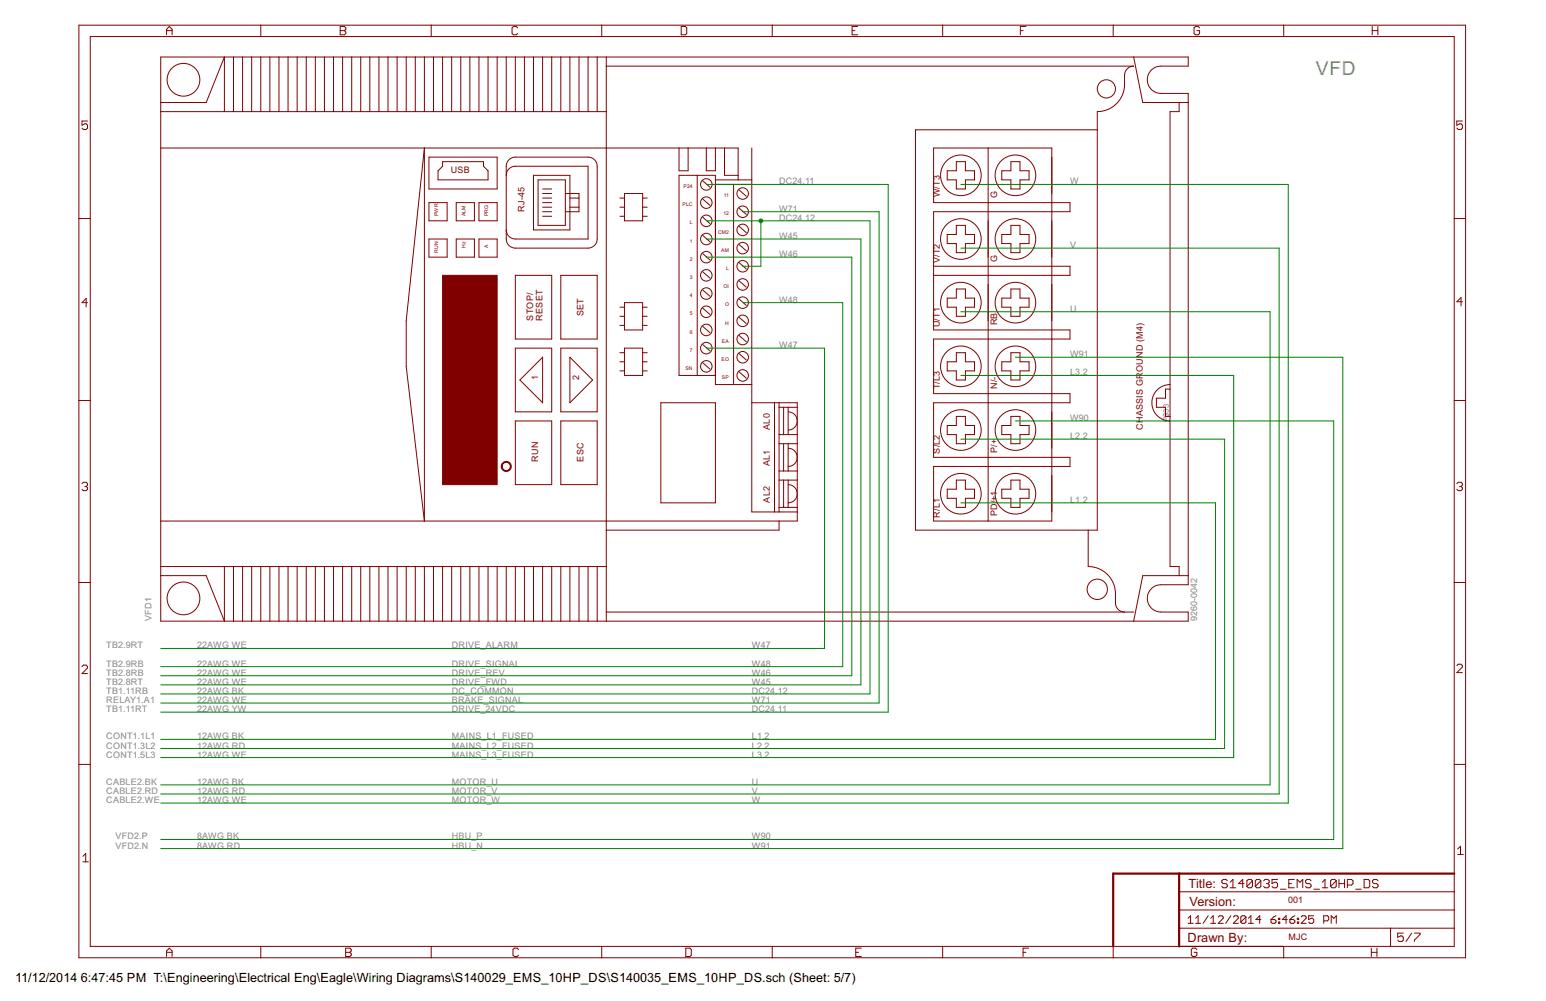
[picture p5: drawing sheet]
<svg xmlns="http://www.w3.org/2000/svg" width="432mm" height="279mm" viewBox="0 0 432 279" stroke-linecap="round" stroke-linejoin="round" font-family="sans-serif">
<g fill="none" stroke="#800000" stroke-width=".28">
<path d="M22 7h387.3v260.3h-387.3zM25.2 10.2h381v254h-381zM44.9 15.9h287v2.6h-7.6a3.8 3.8 0 0 0-3.9 3.8 3.8 3.8 0 0 0 3.9 3.8h7.6v137.1h-7.6a3.8 3.8 0 0 0-3.9 3.8 3.8 3.8 0 0 0 3.9 3.8h7.6v2.6h-287zM46.5 9.7v-1.5l.8-.8 .8 .8v1.5M46.5 8.6h1.6M65.2 15.9v15.3M67.8 15.9v15.3M70.3 15.9v15.3M72.8 7v3.2M72.8 15.9v15.3M75.4 15.9v15.3M77.9 15.9v15.3"/>
<path d="M80.5 15.9v15.3M83 15.9v15.3M85.5 15.9v15.3M88.1 15.9v15.3M90.6 15.9v15.3M93.2 15.9v15.3M95 7.4h1.2l.4 .4v.4l-.4 .4 .4 .3v.4l-.4 .4h-1.2zM95 8.6h1.2M95.7 15.9v15.3M98.2 15.9v15.3M100.8 15.9v15.3M103.3 15.9v15.3"/>
<path d="M105.8 15.9v15.3M108.4 15.9v15.3M110.9 15.9v15.3M113.5 15.9v15.3M116 15.9v15.3M118.5 15.9v15.3M120.4 7v3.2M121.1 15.9v15.3M123.6 15.9v15.3M126.2 15.9v15.3M128.7 15.9v15.3M131.2 15.9v15.3"/>
<path d="M133.8 15.9v15.3M136.3 15.9v15.3M138.9 15.9v15.3M141.4 15.9v15.3M143.9 15.9v15.3M144.6 7.8l-.4-.4h-.8l-.4 .4v1.5l.4 .4h.8l.4-.4M146.5 15.9v15.3M149 15.9v15.3M151.6 15.9v15.3M154.1 15.9v15.3M156.6 15.9v15.3M159.2 15.9v15.3"/>
<path d="M161.7 15.9v15.3M164.3 15.9v15.3M166.8 15.9v15.3M168.1 7v3.2M169.3 18.5h147.3a2.54 2.54 0 0 0-2.5 2.5 9.6 9.6 0 0 1-1.5 7 7.5 7.5 0 0 1-6.1 3.2v116.8h-50.8v-111.8h50.8M169.3 15.9v157.5M190.3 7.4h1.1l.4 .4v1.5l-.4 .4h-1.1zM215.7 7v3.2M238 8.6h.8M239.6 7.4h-1.6v2.3h1.6M263.3 7v3.2M285 8.6h.8"/>
<path d="M286.6 7.4h-1.6v2.3M310.9 7v3.2M316.6 15.9l2.6 12.7h12.7M335 7.8l-.3-.4h-.8l-.4 .4v1.5l.4 .4h.8l.3-.4v-.7h-.7M358.5 7v3.2M383.3 7.4v2.3M383.3 8.6h1.5M384.8 7.4v2.3M24.4 33.8h-1.5v1.2l1.2-.4 .3 .4v.8l-.3 .3h-.8l-.4-.3M44.9 28.6h12.7l5.1-12.7v15.3M44.9 31.2h124.4M329.3 28.6v2.6h-2.5v126.9h2.5v2.6"/>
<path d="M408.5 33.8h-1.6v1.2l1.2-.4 .4 .4v.8l-.4 .3h-.8l-.4-.3M44.9 41.3h161.3v8.9M118.5 41.3v104.1l-5-43.1v-12.7zM119.8 43.9h19.1v8.8h-19.1zM119.8 56.6h5.1v5h-5.1zM123.6 45.1h11.4v1.3l1.3 1.3v2.5h-14v-2.5l1.3-1.3zM127.4 56.6h5.1v5h-5.1zM133.8 56.6h5.1v5h-5.1zM141.4 48.9a2.54 2.54 0 0 1 2.5-2.5h20.4v20.3h-20.4a2.58 2.58 0 0 1-2.5-2.5M142 44.8l1.1-.8 .8-.1h20.4a2.54 2.54 0 0 1 2.5 2.5v20.3a2.54 2.54 0 0 1-2.5 2.6h-20.4a2.58 2.58 0 0 1-2.5-2.6v-20.3l.1-.9zM149 48.9h10.2v15.3h-10.2zM150.3 50.2h7.6v12.7h-7.6z"/>
<path d="M151.6 52.7h2.5M151.6 54h2.5M151.6 57.8h2.5M151.6 55.3h2.5M151.6 59.1h2.5M151.6 56.6h2.5M157.9 54h3.8v5.1h-3.8M159.2 57.8h2.5M159.2 55.3h2.5M173.1 57.8h1.3M173.1 55.3h1.3M174.4 54h5.1v7.6h-5.1z"/>
<path d="M179.5 57.8h1.3M179.5 55.3h1.3M189.7 41.3v6.4h2.5v-6.4M194.7 48.9v55.9M196.3 55.5l2 1.8M196.3 50.5l2 1.7M197.3 41.3v6.4h2.5v-6.4M199.8 51.5h10.2M199.8 50.2h10.2M202.4 41.3v7.6h3.8M204.9 51.5v55.8M206.4 58.1l2 1.8"/>
<path d="M206.4 53l2 1.8M210 41.3v101.6h12.7M260.8 41.3h33v104.1h-33v-15.2h38.1v-2.5h-38.1v-15.3h38.1v-2.5h-38.1v-15.3h38.1v-2.5h-38.1v-33h38.1v-2.5h-38.1zM264.6 47.7h2.5v-2.6h2.5v2.6h2.6v2.5h-2.6v2.5h-2.5v-2.5h-2.5zM276 41.3v104.1M279.8 47.7h2.5v-2.6h2.6v2.6h2.5v2.5h-2.5v2.5h-2.6v-2.5h-2.5zM22 61h3.2M119.8 66.7h5.1v5.1h-5.1zM127.4 66.7h5.1v5.1h-5.1zM133.8 66.7h5.1v5.1h-5.1zM143.9 76.9h10.2v17.7h-10.2zM151.6 60.4h2.5"/>
<path d="M156.6 76.9h10.2v17.7h-10.2zM173.1 60.4h1.3M179.5 60.4h1.3M196.3 75.8l2 1.8M196.3 70.8l2 1.7M196.3 65.7l2 1.8M196.3 60.6l2 1.8M206.4 78.4l2 1.8M206.4 73.3l2 1.8M206.4 68.2l2 1.8M206.4 63.2l2 1.7M260.8 74.3h38.1v2.6h-38.1"/>
<path d="M264.6 65.4h2.5v-2.5h2.5v2.5h2.6v2.6h-2.6v2.5h-2.5v-2.5h-2.5zM279.8 65.4h2.5v-2.5h2.6v2.5h2.5v2.6h-2.5v2.5h-2.6v-2.5h-2.5zM406.2 61h3.1M24.4 84.5h-1.5l1.2-1.2v2.4M143.9 97.2h10.2v17.8h-10.2zM151.6 99.7v12.7l-6.4-6.3zM156.6 97.2h10.2v17.8h-10.2zM159.2 99.7l6.3 6.4-6.3 6.3zM173.1 98.4h1.3M173.1 85.7h1.3M173.1 88.3h1.3M173.1 90.8h1.3"/>
<path d="M174.4 84.5h5.1v7.6h-5.1zM174.4 97.2h5.1v7.6h-5.1zM179.5 98.4h1.3M179.5 85.7h1.3M179.5 88.3h1.3M179.5 90.8h1.3M196.3 96.2l2 1.7M196.3 91.1l2 1.8M196.3 86l2 1.8M196.3 80.9l2 1.8M206.4 98.7l2 1.8M206.4 93.6l2 1.8"/>
<path d="M206.4 88.5l2 1.8M206.4 83.5l2 1.7M264.6 83.2h2.5v-2.5h2.5v2.5h2.6v2.5h-2.6v2.6h-2.5v-2.6h-2.5zM279.8 83.2h2.5v-2.5h2.6v2.5h2.5v2.5h-2.5v2.6h-2.6v-2.6h-2.5zM408.5 84.2h-1.6l1.2-1.1v2.3M22 111.8h3.2M143.9 117.5h10.2v17.8h-10.2zM156.6 117.5h10.2v17.8h-10.2zM173.1 101h1.3M173.1 103.5h1.3M179.5 101h1.3M179.5 103.5h1.3"/>
<path d="M184.6 112.4h15.2v28h-15.2zM196.3 101.2l2 1.8M199.8 104.8h-10.1v-55.9h10.1v58.4h10.2M206.4 103.8l2 1.8M210 112.4h12.7v33h-177.8M216.3 112.4v30.5M217.6 112.4v30.5M217.6 113.7h5.1M218.9 113.7v7.6M220.1 115a2.54 2.54 0 0 1 2.6 2.5 2.54 2.54 0 0 1-2.6 2.5M220.1 113.7v7.6M264.6 101h2.5v-2.6h2.5v2.6h2.6v2.5h-2.6v2.6h-2.5v-2.6h-2.5z"/>
<path d="M264.6 118.8h2.5v-2.6h2.5v2.6h2.6v2.5h-2.6v2.5h-2.5v-2.5h-2.5zM279.8 101h2.5v-2.6h2.6v2.6h2.5v2.5h-2.5v2.6h-2.6v-2.6h-2.5zM279.8 118.8h2.5v-2.6h2.6v2.6h2.5v2.5h-2.5v2.5h-2.6v-2.5h-2.5zM326.8 107.3a5.1 5.1 0 0 0-5.1 5.1 5.1 5.1 0 0 0 5.1 5.1M326.8 108.6h-1.3v2.5h-2.5v2.6h2.5v2.5h1.3M406.2 111.8h3.1M22.9 135l.4-.4h.8l.3 .4v.4l-.3 .4M23.7 135.8h.4M24.1 135.8l.3 .4v.4l-.3 .3h-.8l-.4-.3M217.6 134h5.1M217.6 121.3h5.1M217.6 123.8h5.1"/>
<path d="M217.6 131.5h5.1M218.9 123.8v7.7M218.9 134v7.6M220.1 135.3a2.54 2.54 0 0 1 2.6 2.5 2.54 2.54 0 0 1-2.6 2.6M220.1 125.1a2.54 2.54 0 0 1 2.6 2.6 2.54 2.54 0 0 1-2.6 2.5M220.1 123.8v7.7M220.1 134v7.6M264.6 136.5h2.5v-2.5h2.5v2.5h2.6v2.6h-2.6v2.5h-2.5v-2.5h-2.5zM279.8 136.5h2.5v-2.5h2.6v2.5h2.5v2.6h-2.5v2.5h-2.6v-2.5h-2.5zM406.9 135l.4-.4h.8l.4 .4v.4l-.4 .4M407.7 135.8h.4M408.1 135.8l.4 .4v.4l-.4 .3h-.8l-.4-.3"/>
<path d="M44.9 158.1h124.4M62.7 158.1v15.3l-5.1-12.7h-12.7M65.2 158.1v15.3M67.8 158.1v15.3M70.3 158.1v15.3M72.8 158.1v15.3M75.4 158.1v15.3M77.9 158.1v15.3M80.5 158.1v15.3M83 158.1v15.3M85.5 158.1v15.3M88.1 158.1v15.3"/>
<path d="M90.6 158.1v15.3M93.2 158.1v15.3M95.7 158.1v15.3M98.2 158.1v15.3M100.8 158.1v15.3M103.3 158.1v15.3M105.8 158.1v15.3M108.4 158.1v15.3M110.9 158.1v15.3M113.5 158.1v15.3M116 158.1v15.3M118.5 158.1v15.3"/>
<path d="M121.1 158.1v15.3M123.6 158.1v15.3M126.2 158.1v15.3M128.7 158.1v15.3M131.2 158.1v15.3M133.8 158.1v15.3M136.3 158.1v15.3M138.9 158.1v15.3M141.4 158.1v15.3M143.9 158.1v15.3M146.5 158.1v15.3M149 158.1v15.3"/>
<path d="M151.6 158.1v15.3M154.1 158.1v15.3M156.6 158.1v15.3M159.2 158.1v15.3M161.7 158.1v15.3M164.3 158.1v15.3M166.8 158.1v15.3M217.6 141.6h5.1M217.6 145.4v2.6h-48.3M303.9 148v10.1a7.6 7.6 0 0 1 7.7 7.7v2.5a2.54 2.54 0 0 0 2.5 2.5M22 162.6h3.2M169.3 170.8h147.3"/>
<path d="M331.9 160.7h-12.7l-2.6 12.7M406.2 162.6h3.1M22.9 186.1l.4-.4h.8l.3 .4v.3l-1.5 1.6h1.5M406.9 185.8l.4-.4h.8l.4 .4v.4l-1.6 1.5h1.6M22 213.4h3.2M406.2 213.4h3.1M23.2 239l.7-.8v2.4M407.1 237l.8-.8v2.3M407.1 238.5h1.6M23.2 240.6h1.5M329.3 259.1h76.9M329.3 254h76.9"/>
<path d="M329.3 248.9h76.9M331.8 256.3l.7-.7v2.1M331.8 257.7h1.4M333.9 257.7h1.4M333.9 256.3l.7-.7v2.1M337.5 255.6l-1.5 2.1M338.2 257.7h1.4M338.2 256.3l.7-.7v2.1M340.3 256l.3-.4h.7l.4 .4v.3l-1.4 1.4h1.4M342.8 245.9l-.4-.4h-.8l-.4 .4v.4l.4 .3h.8l.4 .4v.4l-.4 .4h-.8l-.4-.4M343.6 247.8h1.5M343.6 246.3l.8-.8v2.3"/>
<path d="M343.8 255.6l-1.5 2.1M344.5 256l.3-.4h.7l.4 .4v.3l-1.4 1.4h1.4M347.5 246.6h-1.6l1.2-1.1v2.3M348 256v1.4l-.4 .3h-.7l-.3-.3M348 256l-.4-.4h-.7l-.3 .4v1.4M348 256l-1.4 1.4M348.7 257.7h1.4M348.7 256.3l.7-.7v2.1M349.8 245.9l-.4-.4h-.7l-.4 .4v1.5M349.8 245.9v1.5l-.4 .4h-.7l-.4-.4M349.8 245.9l-1.5 1.5M352.1 245.9l-.3-.4h-.8l-.4 .4v1.5"/>
<path d="M352.1 245.9v1.5l-.3 .4h-.8l-.4-.4M352.1 245.9l-1.5 1.5M352.2 256.7h-1.4l1-1.1v2.1M352.9 245.9l.4-.4h.8l.4 .4v.4l-.4 .3M353.7 246.6h.4M354.1 246.6l.4 .4v.4l-.4 .4h-.8l-.4-.4M355 256.7h1l.4 .3v.4l-.4 .3h-.7l-.3-.3zM356.4 255.6l-1.4 1.1M356.8 245.5h-1.5v1.1l.7-.3h.4l.4 .3v.8l-.4 .4h-.7l-.4-.4M357.1 257.4h.3v.3h-.3zM357.1 256.3h.3v.4h-.3zM357.6 248.2h1.6"/>
<path d="M359.6 256.7h-1.5l1.1-1.1v2.1M360 246.6h.7M360.3 256.7h1l.4 .3v.4l-.4 .3h-.7l-.3-.3zM361.5 245.5h-1.5v2.3h1.5M361.7 255.6l-1.4 1.1M362.3 247.8v-2.3l.8 .8 .8-.8v2.3M362.4 257.4h.3v.3h-.3zM362.4 256.3h.3v.4h-.3zM363.4 256l.3-.4h.8l.3 .4v.3l-1.4 1.4h1.4M366.2 245.9l-.4-.4h-.8l-.4 .4v.4l.4 .3h.8l.4 .4v.4l-.4 .4h-.8l-.4-.4M366.9 255.6h-1.4v1.1l.7-.4h.4l.3 .4v.7l-.3 .3h-.7l-.4-.3M367 248.2h1.5"/>
<path d="M369.3 247.8h1.6M369.3 246.3l.8-.8v2.3M369.7 257h1.1l.3-.3v-.7l-.3-.4h-1.1v2.1M371.8 257.7v-2.1l.7 .7 .7-.7v2.1M373.2 245.9l-.4-.4h-.8l-.4 .4v1.5M373.2 245.9v1.5l-.4 .4h-.8l-.4-.4M373.2 245.9l-1.6 1.5M374 246.6h1.5M374 245.5v2.3M375.5 245.5v2.3M376.3 247h1.2l.4-.4v-.7l-.4-.4h-1.2v2.3M378.7 248.2h1.5"/>
<path d="M381 245.5h1.2l.4 .4v1.5l-.4 .4h-1.2zM384.9 245.9l-.4-.4h-.8l-.4 .4v.4l.4 .3h.8l.4 .4v.4l-.4 .4h-.8l-.4-.4M388.4 259.1v5.1M46.5 267v-1.6l.8-.8 .8 .8v1.6M46.5 265.8h1.6M72.8 264.2v3.1M96.5 265.8h1.2M96.5 264.6h1.2l.4 .4v.4l-.4 .4 .4 .4v.4l-.4 .4h-1.2zM120.4 264.2v3.1M144.8 265l-.4-.4h-.7l-.4 .4v1.6l.4 .4h.7l.4-.4M168.1 264.2v3.1M191.5 264.6h1.2l.4 .4v1.6l-.4 .4h-1.2z"/>
<path d="M215.7 264.2v3.1M239 265.8h.8M240.6 264.6h-1.6v2.4h1.6M263.3 264.2v3.1M285.7 265.8h.8M287.3 264.6h-1.6v2.4M310.9 264.2v3.1M334.3 265l-.4-.4h-.8l-.4 .4v1.6l.4 .4h.8l.4-.4v-.8h-.8M358.5 264.2v3.1M383 265.8h1.6M383 264.6v2.4M384.6 264.6v2.4"/>
<path d="M391.9 260.5h-1.5v1.1l.8-.4h.4l.3 .4v.8l-.3 .4h-.8l-.4-.4M394.3 260.5l-1.6 2.3M395.1 260.5h1.5v.3l-1.5 1.6v.4"/>
<circle cx="51.2" cy="22.3" r="4.6"/>
<circle cx="309" cy="24.8" r="2.54"/>
<circle cx="197.3" cy="51.5" r="1.61"/>
<circle cx="197.3" cy="56.6" r="1.61"/>
<circle cx="207.4" cy="59.1" r="1.61"/>
<circle cx="207.4" cy="54" r="1.61"/>
<circle cx="268.4" cy="48.9" r="5.7"/>
<circle cx="283.6" cy="48.9" r="5.7"/>
<circle cx="197.3" cy="66.7" r="1.61"/>
<circle cx="197.3" cy="61.6" r="1.61"/>
<circle cx="197.3" cy="76.9" r="1.61"/>
<circle cx="197.3" cy="71.8" r="1.61"/>
<circle cx="207.4" cy="74.3" r="1.61"/>
<circle cx="207.4" cy="79.4" r="1.61"/>
<circle cx="207.4" cy="64.2" r="1.61"/>
<circle cx="207.4" cy="69.3" r="1.61"/>
<circle cx="268.4" cy="66.7" r="5.7"/>
<circle cx="283.6" cy="66.7" r="5.7"/>
<circle cx="197.3" cy="97.2" r="1.61"/>
<circle cx="197.3" cy="81.9" r="1.61"/>
<circle cx="197.3" cy="87" r="1.61"/>
<circle cx="197.3" cy="92.1" r="1.61"/>
<circle cx="207.4" cy="99.7" r="1.61"/>
<circle cx="207.4" cy="94.6" r="1.61"/>
<circle cx="207.4" cy="84.5" r="1.61"/>
<circle cx="207.4" cy="89.6" r="1.61"/>
<circle cx="268.4" cy="84.5" r="5.7"/>
<circle cx="283.6" cy="84.5" r="5.7"/>
<circle cx="197.3" cy="102.3" r="1.61"/>
<circle cx="207.4" cy="104.8" r="1.61"/>
<circle cx="268.4" cy="102.3" r="5.7"/>
<circle cx="283.6" cy="102.3" r="5.7"/>
<circle cx="268.4" cy="137.8" r="5.7"/>
<circle cx="268.4" cy="120" r="5.7"/>
<circle cx="283.6" cy="120" r="5.7"/>
<circle cx="283.6" cy="137.8" r="5.7"/>
<circle cx="51.2" cy="167" r="4.6"/>
<circle cx="306.5" cy="164.5" r="2.84"/>
</g>
<path d="M329.3 243.8v20.4M406.2 243.8h-95.3v20.4" fill="none" stroke="#800000" stroke-width=".61"/>
<path d="M123.6 76.9h15.3v58.4h-15.3z" fill="#800000" stroke="#800000" stroke-width=".28"/>
<path d="M140.4 129.2a1.4 1.4 0 0 1 2.2 .3 1.4 1.4 0 0 1-.8 2.1 1.4 1.4 0 0 1-1.8-1.4h.3a1.15 1.15 0 0 1 1.6-1.1 1.15 1.15 0 0 1 .2 1.9 1.15 1.15 0 0 1-1.8-.5v-.3h-.3z" fill-rule="evenodd" fill="#800000" stroke="#800000" stroke-width=".28"/>
<g fill="none" stroke="#008000" stroke-width=".28">
<path d="M197.3 51.5h50.8v147.3h-203.2M207.4 59.1h38.1v137.1h-200.6M268.4 51.5h91.4v172.7h-314.9M197.3 66.7h43.2v124.5h-195.6M197.3 71.8h40.6v116.8h-193M197.3 61.6h45.7v132.1h-198.1M212.5 61.6v12.7h-5.1M268.4 69.3h88.9v152.3h-312.4M197.3 97.2h33v83.8h-185.4M207.4 84.5h28v101.6h-190.5M268.4 87h86.3v132.1h-309.8M283.6 99.7h91.5v137.2h-330.2"/>
<path d="M268.4 104.8h76.2v106.7h-299.7M283.6 117.5h88.9v116.8h-327.6M268.4 122.6h73.6v86.3h-297.1M268.4 140.4h71.1v66h-294.6"/>
</g>
<circle cx="212.5" cy="61.6" r=".51" fill="#008000" stroke="#008000" stroke-width=".28"/>
<text font-size="6" fill="#808080" x="367.5" y="21">VFD</text>
<g font-size="4" fill="#800000">
<text x="331.9" y="247.8">Title:</text>
<text x="332.2" y="252.9">Version:</text>
<text x="331.7" y="263">Drawn By:</text>
</g>
<g font-size="4">
<text x="4.2" y="274.2">11/12/2014</text>
<text x="22.6" y="274.2">6:47:45 PM T:\Engineering\Electrical Eng\Eagle\Wiring Diagrams\S140029_EMS_10HP_DS\S140035_EMS_10HP_DS.sch (Sheet: 5/7)</text>
</g>
<g font-size="2.8" fill="#800000">
<text x="125.9" y="48.2">USB</text>
<text x="146.5" y="59" transform="rotate(-90 146.5 59)">RJ-45</text>
<text x="262.5" y="55.1" transform="rotate(-90 262.5 55.1)">W/T3</text>
<text x="278.5" y="55.2" transform="rotate(-90 278.5 55.2)">G</text>
<text x="262.5" y="73.4" transform="rotate(-90 262.5 73.4)">V/T2</text>
<text x="278.5" y="73" transform="rotate(-90 278.5 73)">G</text>
<text x="148.9" y="89.5" transform="rotate(-90 148.9 89.5)">STOP/</text>
<text x="151.6" y="89.5" transform="rotate(-90 151.6 89.5)">RESET</text>
<text x="163" y="88.3" transform="rotate(-90 163 88.3)">SET</text>
<text x="262.5" y="91.3" transform="rotate(-90 262.5 91.3)">U/T1</text>
<text x="278.5" y="90.8" transform="rotate(-90 278.5 90.8)">RB</text>
<text x="150.3" y="106.1" transform="rotate(-90 150.3 106.1)">1</text>
<text x="161.7" y="106.1" transform="rotate(-90 161.7 106.1)">2</text>
<text x="262.5" y="108.7" transform="rotate(-90 262.5 108.7)">T/L3</text>
<text x="278.5" y="108.6" transform="rotate(-90 278.5 108.6)">N/-</text>
<text x="215" y="120" transform="rotate(-90 215 120)">AL0</text>
<text x="319.2" y="120" transform="rotate(-90 319.2 120)">CHASSIS GROUND (M4)</text>
<text x="150.3" y="128.9" transform="rotate(-90 150.3 128.9)">RUN</text>
<text x="163" y="128.9" transform="rotate(-90 163 128.9)">ESC</text>
<text x="215" y="130.2" transform="rotate(-90 215 130.2)">AL1</text>
<text x="262.5" y="126.6" transform="rotate(-90 262.5 126.6)">S/L2</text>
<text x="278.5" y="126.3" transform="rotate(-90 278.5 126.3)">P/+</text>
<text x="215" y="140.3" transform="rotate(-90 215 140.3)">AL2</text>
<text x="278.5" y="139.8" transform="rotate(-90 278.5 139.8)">+1</text>
<text x="262.5" y="144.5" transform="rotate(-90 262.5 144.5)">R/L1</text>
<text x="278.5" y="144.1" transform="rotate(-90 278.5 144.1)">PD/</text>
<text x="359.8" y="252.1">001</text>
<text x="359.9" y="262.3">MJC</text>
</g>
<g font-size="2.8" fill="#808080">
<text x="217.6" y="51.5">DC24.11</text>
<text x="298.9" y="51.5">W</text>
<text x="217.6" y="59.1">W71</text>
<text x="217.6" y="61.6">DC24.12</text>
<text x="217.6" y="71.8">W46</text>
<text x="217.6" y="66.7">W45</text>
<text x="298.9" y="69.2">V</text>
<text x="217.6" y="84.5">W48</text>
<text x="298.9" y="87">U</text>
<text x="217.6" y="97.2">W47</text>
<text x="298.9" y="99.7">W91</text>
<text x="298.9" y="104.8">L3.2</text>
<text x="298.9" y="117.5">W90</text>
<text x="298.9" y="122.6">L2.2</text>
<text x="298.9" y="140.4">L1.2</text>
<text x="42.4" y="173.3" transform="rotate(-90 42.4 173.3)">VFD1</text>
<text x="334.4" y="173.4" transform="rotate(-90 334.4 173.4)">9260-0042</text>
<text x="29.7" y="181">TB2.9RT</text>
<text x="55.1" y="181">22AWG WE</text>
<text x="126.2" y="181">DRIVE_ALARM</text>
<text x="210" y="181">W47</text>
<text x="29.7" y="191.1">TB2.8RT</text>
<text x="29.7" y="188.6">TB2.8RB</text>
<text x="29.7" y="186.1">TB2.9RB</text>
<text x="55.1" y="188.6">22AWG WE</text>
<text x="55.1" y="191.1">22AWG WE</text>
<text x="55.1" y="186.1">22AWG WE</text>
<text x="126.2" y="186.1">DRIVE_SIGNAL</text>
<text x="126.2" y="191.1">DRIVE_FWD</text>
<text x="126.2" y="188.6">DRIVE_REV</text>
<text x="210" y="191.1">W45</text>
<text x="210" y="188.6">W46</text>
<text x="210" y="186.1">W48</text>
<text x="29.7" y="193.7">TB1.11RB</text>
<text x="29.7" y="196.2">RELAY1.A1</text>
<text x="55.1" y="193.7">22AWG BK</text>
<text x="55.1" y="196.2">22AWG WE</text>
<text x="126.2" y="193.7">DC_COMMON</text>
<text x="126.2" y="196.2">BRAKE_SIGNAL</text>
<text x="210" y="193.7">DC24.12</text>
<text x="210" y="196.2">W71</text>
<text x="29.7" y="198.8">TB1.11RT</text>
<text x="55.1" y="198.8">22AWG YW</text>
<text x="126.2" y="198.8">DRIVE_24VDC</text>
<text x="210" y="198.8">DC24.11</text>
<text x="29.7" y="206.4">CONT1.1L1</text>
<text x="29.7" y="208.9">CONT1.3L2</text>
<text x="55.1" y="206.4">12AWG BK</text>
<text x="55.1" y="208.9">12AWG RD</text>
<text x="126.2" y="206.4">MAINS_L1_FUSED</text>
<text x="126.2" y="208.9">MAINS_L2_FUSED</text>
<text x="210" y="206.4">L1.2</text>
<text x="210" y="208.9">L2.2</text>
<text x="29.7" y="211.5">CONT1.5L3</text>
<text x="55.1" y="211.5">12AWG WE</text>
<text x="126.2" y="211.5">MAINS_L3_FUSED</text>
<text x="210" y="211.5">L3.2</text>
<text x="29.7" y="219.1">CABLE2.BK</text>
<text x="29.7" y="221.6">CABLE2.RD</text>
<text x="55.1" y="219.1">12AWG BK</text>
<text x="55.1" y="221.6">12AWG RD</text>
<text x="126.2" y="219.1">MOTOR_U</text>
<text x="126.2" y="221.6">MOTOR_V</text>
<text x="210" y="219.1">U</text>
<text x="210" y="221.6">V</text>
<text x="29.7" y="224.2">CABLE2.WE</text>
<text x="55.1" y="224.2">12AWG WE</text>
<text x="126.2" y="224.2">MOTOR_W</text>
<text x="210" y="224.2">W</text>
<text x="32.2" y="234.3">VFD2.P</text>
<text x="32.2" y="236.9">VFD2.N</text>
<text x="55.1" y="236.9">8AWG RD</text>
<text x="55.1" y="234.3">8AWG BK</text>
<text x="126.2" y="234.3">HBU_P</text>
<text x="126.2" y="236.9">HBU_N</text>
<text x="210" y="234.3">W90</text>
<text x="210" y="236.9">W91</text>
</g>
<text font-size="2.4" fill="#808080" x="326.4" y="117.8" transform="rotate(-90 326.4 117.8)">P$33</text>
<g font-size="1.6" fill="#800000">
<text x="190.9" y="52.5">P24</text>
<text x="190.6" y="57.6">PLC</text>
<text x="202.2" y="55">11</text>
<text x="122.4" y="60.3" transform="rotate(-90 122.4 60.3)">PWR</text>
<text x="130" y="60.3" transform="rotate(-90 130 60.3)">ALM</text>
<text x="136.3" y="60.3" transform="rotate(-90 136.3 60.3)">PRG</text>
<text x="192.7" y="62.6">L</text>
<text x="200.6" y="65.2">CM2</text>
<text x="202.1" y="60.1">12</text>
<text x="122.4" y="70.5" transform="rotate(-90 122.4 70.5)">RUN</text>
<text x="130" y="69.2" transform="rotate(-90 130 69.2)">Hz</text>
<text x="136.3" y="69.2" transform="rotate(-90 136.3 69.2)">A</text>
<text x="192.7" y="67.7">1</text>
<text x="201.4" y="70.3">AM</text>
<text x="192.7" y="77.9">3</text>
<text x="192.7" y="72.8">2</text>
<text x="202.8" y="75.3">L</text>
<text x="192.7" y="83">4</text>
<text x="202.1" y="80.4">OI</text>
<text x="192.7" y="88">5</text>
<text x="202.5" y="85.5">O</text>
<text x="192.7" y="93.1">6</text>
<text x="201.7" y="95.7">EA</text>
<text x="202.6" y="90.6">H</text>
<text x="192.7" y="98.2">7</text>
<text x="201.5" y="100.7">EO</text>
<text x="191.4" y="103.3">SN</text>
<text x="201.7" y="105.8">SP</text>
</g>
</svg>
